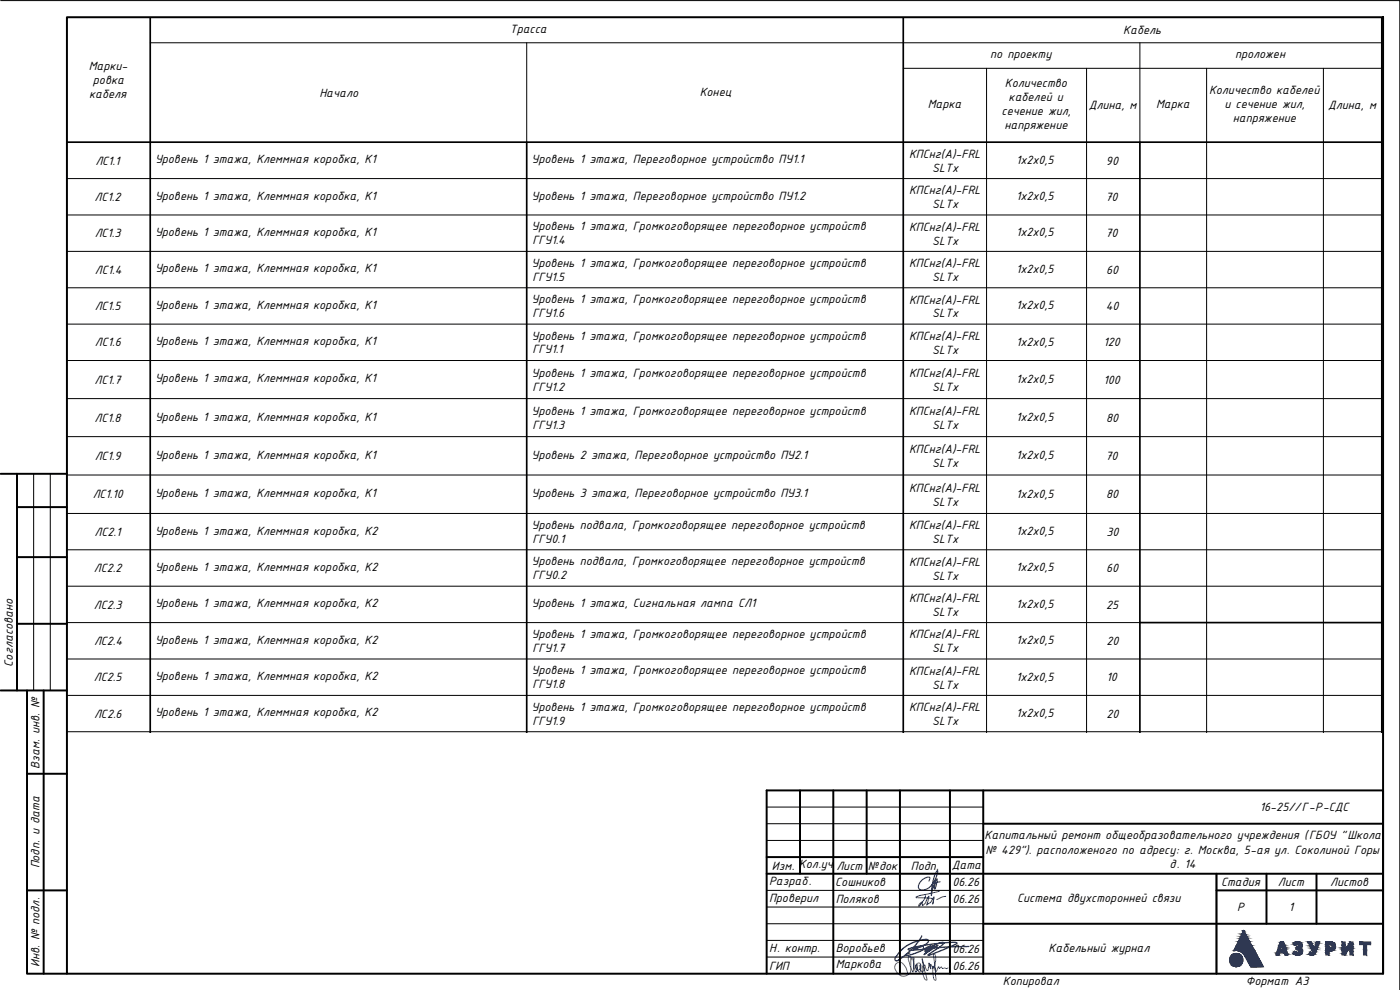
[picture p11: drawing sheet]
<svg xmlns="http://www.w3.org/2000/svg" width="420mm" height="297mm" viewBox="0 0 420 297" stroke-linecap="round" stroke-linejoin="round" font-family="sans-serif">
<!-- layer: 0 -->
<g fill="none" stroke="#000" stroke-width=".3">
<path d="M.2 .2h419.9v296.8M45.1 12.8h369.6M158.1 12.8v29.9M342.1 12.8v29.9M271.1 20.5h143.6M296.1 20.5v199.4M326.1 20.5v199.4M362.1 20.5v199.4M397.2 20.5v199.4M20.1 53.6h394.6M20.1 64.5h394.6M20.1 75.4h394.6"/>
<path d="M20.1 86.3h394.6M20.1 97.2h394.6M20.1 108.2h394.6M20.1 119.6h394.6M20.1 131h394.6M10.1 142.2v65M15.1 142.2v65M20.1 142.5h394.6M20.1 154.1h394.6M20.1 165h394.6M20.1 175.9h394.6M20.1 186.8h322"/>
<path d="M20.1 197.7h394.6M20.1 208.6h394.6M20.1 219.5h394.6M230.1 252.2h65M230.1 247.1h65M230.1 242.2h65M230.1 267.2h65M230.1 272.1h65M230.1 277.2h65M230.1 282.2h65M230.1 287.2h65"/>
</g>
<path d="M45.1 5.2v214.7M271.1 5.2v214.7M414.7 5.2v214.7M20.1 42.7h394.6M158.1 42.7v177.2M342.1 42.7v177.2M342.1 186.8h72.6" fill="none" stroke="#000" stroke-width=".51"/>
<g fill="#2a3756" stroke="#2a3756" stroke-width=".3">
<path d="M370.3 285.2h.3z"/>
<path d="M372.8 285.9h4.1z"/>
<path d="M399.2 283.4h1.5z"/>
<path d="M392.5 282.6h.5z"/>
<path d="M392.9 286.3h1.6z"/>
<path d="M393.4 286.6h.6z"/>
<path d="M389.3 282.6h.3z"/>
<path d="M389.1 284.2h1.5z"/>
<path d="M389.7 285h1.1z"/>
<path d="M388.5 285.5h.2z"/>
<path d="M388.5 286.3h1.9z"/>
<path d="M389.2 286.6h.6z"/>
<path d="M382.9 286.5h1z"/>
<path d="M373.1 279.3l.3 .1zM373.1 279.3l.3 .1z"/>
<path d="M373.1 279.4l.4 .2zM373.1 279.4l.4 .2h-.5z"/>
<path d="M373 279.6l.8 .6-.3-.6zM373 279.6l.8 .6h-1.1z"/>
<path d="M372.7 280.2l1.3 .3-.2-.3zM372.7 280.2l1.3 .3h-1.4z"/>
<path d="M372.6 280.5l1.6 .5-.2-.5zM372.6 280.5l1.6 .5h-1.9z"/>
<path d="M372.3 281l2.2 .4-.3-.4zM372.3 281l2.2 .4h-2.4z"/>
<path d="M372.1 281.4l2.5 .3-.1-.3zM372.1 281.4l2.5 .3h-2.6z"/>
<path d="M372 281.7l3 .7-.4-.7zM372 281.7l3 .7h-3.4z"/>
<path d="M371.6 282.4l3.5 .1zM371.6 282.4l3.5 .1z"/>
<path d="M371.6 282.5l4.1 1.2-.6-1.2zM371.6 282.5l4.1 1.2h-4.7z"/>
<path d="M371 283.7l4.8 .2-.1-.2zM371 283.7l4.8 .2h-4.9z"/>
<path d="M370.9 283.9l5.3 .7-.4-.7zM370.9 283.9l5.3 .7h-5.6z"/>
<path d="M370.6 284.6h5.6zM370.6 284.6h5.6z"/>
<path d="M370.5 284.6l5.9 .4-.2-.4zM370.5 284.6l5.9 .4h-6z"/>
<path d="M370.4 285l6.1 .2-.1-.2zM370.4 285l6.1 .2h-6.2z"/>
<path d="M370.3 285.2h.5zM370.3 285.2h.7z"/>
<path d="M371 285.2h5.5zM371 285.2h5.5z"/>
<path d="M370.3 285.2h.5zM370.3 285.2h.3z"/>
<path d="M371.2 285.2h5.3zM371.2 285.2h5.3z"/>
<path d="M371.3 285.2h5.3zM371.3 285.2h5.3z"/>
<path d="M371.4 285.2h5.2zM371.4 285.2h5.2z"/>
<path d="M371.5 285.2l5.1 .1zM371.5 285.2l5.1 .1z"/>
<path d="M371.7 285.3h4.9zM371.7 285.3h4.9z"/>
<path d="M371.9 285.3l4.7 .1zM371.9 285.3l4.7 .1z"/>
<path d="M372 285.4l4.7 .1zM372 285.4l4.7 .1z"/>
<path d="M372.2 285.5l4.5 .1zM372.2 285.5l4.5 .1z"/>
<path d="M372.4 285.6l4.4 .1zM372.4 285.6l4.4 .1z"/>
<path d="M372.5 285.7l4.3 .1zM372.5 285.7l4.3 .1z"/>
<path d="M372.7 285.8l4.2 .1zM372.7 285.8l4.2 .1zM372.8 285.9h4.1z"/>
<path d="M372.8 285.9l4.2 .1zM372.8 285.9l4.2 .1z"/>
<path d="M372.9 286l4.1 .1zM372.9 286l4.1 .1z"/>
<path d="M373.1 286.1l4 .1zM373.1 286.1l4 .1z"/>
<path d="M373.2 286.2l4 .2zM373.2 286.2l4 .2z"/>
<path d="M373.3 286.4l3.9 .1zM373.3 286.4l3.9 .1z"/>
<path d="M373.4 286.5l3.9 .1zM373.4 286.5l3.9 .1z"/>
<path d="M373.5 286.6l3.9 .2-.1-.2zM373.5 286.6l3.9 .2h-3.9z"/>
<path d="M373.5 286.8l4.1 .5-.2-.5zM373.5 286.8l4.1 .5h-3.8z"/>
<path d="M373.8 287.3l4.1 .5-.3-.5zM373.8 287.3l4.1 .5h-3.8z"/>
<path d="M374.1 287.8h3.8zM374.1 287.8h3.8z"/>
<path d="M374.1 287.8l4.2 .6-.4-.6zM374.1 287.8l4.2 .6h-3.9z"/>
<path d="M374.4 288.4l4 .2-.1-.2zM374.4 288.4l4 .2h-3.9z"/>
<path d="M374.5 288.6l4.1 .4-.2-.4zM374.5 288.6l4.1 .4h-3.8z"/>
<path d="M374.8 289l4.1 .6-.3-.6zM374.8 289l4.1 .6h-3.8z"/>
<path d="M375.1 289.6l4.1 .4-.3-.4zM375.1 289.6l4.1 .4h-3.9z"/>
<path d="M375.3 290h3.3zM375.3 290h3.9z"/>
<path d="M375.3 290h3.3zM375.3 290l1.9 .1z"/>
<path d="M408 282.6l3.4 .4v-.4zM408 282.6l3.4 .4h-3.4z"/>
<path d="M408 283l3.4 .4v-.4zM408 283l3.4 .4h-3.4z"/>
<path d="M409.2 283.4l.9 1.6v-1.6zM409.2 283.4l.9 1.6h-.9z"/>
<path d="M409.2 285l.9 1.5v-1.5zM409.2 285l.9 1.5h-.9z"/>
<path d="M405.1 282.6l1 .6v-.6zM405.1 282.6l1 .6h-1.4z"/>
<path d="M402.8 282.6l.9 1v-1zM402.8 282.6l.9 1h-.9z"/>
<path d="M404.7 283.2l1.4 .8v-.8zM404.7 283.2l1.4 .8h-1.8z"/>
<path d="M405.2 284l.9 .1zM405.2 284l.9 .1z"/>
<path d="M404.3 284l.9 .1zM404.3 284l.9 .1z"/>
<path d="M404.2 284.1h1zM404.2 284.1h.9z"/>
<path d="M405.2 284.1l.9 .1v-.1zM405.2 284.1l.9 .1h-.9z"/>
<path d="M404.2 284.1l.8 .2 .1-.2zM404.2 284.1l.8 .2h-.9z"/>
<path d="M404.1 284.3h.9zM404.1 284.3l.9 .1z"/>
<path d="M402.8 283.6l.9 .8v-.8zM402.8 283.6l.9 .8h-.9z"/>
<path d="M405.2 284.2l.9 .4v-.4zM405.2 284.2l.9 .4h-1z"/>
<path d="M402.8 284.4l.9 .2v-.2zM402.8 284.4l.9 .2h-.9z"/>
<path d="M405.1 284.6l1 .1zM405.1 284.6l1 .1z"/>
<path d="M404.1 284.4l.7 .3 .2-.3zM404.1 284.4l.7 .3h-.9z"/>
<path d="M403.9 284.7h.9zM403.9 284.7l.8 .1z"/>
<path d="M402.8 284.6l.9 .2v-.2zM402.8 284.6l.9 .2h-.9z"/>
<path d="M403.8 284.8l.8 .2 .1-.2zM403.8 284.8l.8 .2h-.9z"/>
<path d="M403.7 285h.9zM403.7 285l.9 .1z"/>
<path d="M402.8 284.8l.9 .3v-.3zM402.8 284.8l.9 .3h-.9z"/>
<path d="M402.8 285.1l1.7 .2 .1-.2zM402.8 285.1l1.7 .2h-1.7z"/>
<path d="M405.1 284.7l1 .8v-.8zM405.1 284.7l1 .8h-1z"/>
<path d="M402.8 285.3l1.1 .9 .6-.9zM402.8 285.3l1.1 .9h-1.1z"/>
<path d="M405.1 285.5l1 1v-1zM405.1 285.5l1 1h-1z"/>
<path d="M402.8 286.2l.9 .3 .2-.3zM402.8 286.2l.9 .3h-.9z"/>
<path d="M397.9 282.6h1.7zM397.9 282.6h1.7z"/>
<path d="M397.9 282.6h1.9zM397.9 282.6h1.9z"/>
<path d="M397.9 282.6l2 .1zM397.9 282.6l2 .1z"/>
<path d="M397.9 282.7h2.1zM397.9 282.7h2.1z"/>
<path d="M397.9 282.7l2.3 .1zM397.9 282.7l2.3 .1z"/>
<path d="M397.9 282.8l2.4 .1zM397.9 282.8l2.4 .1z"/>
<path d="M397.9 282.9l2.5 .1zM397.9 282.9l2.5 .1z"/>
<path d="M397.9 283h2.6zM397.9 283h2.6z"/>
<path d="M397.9 283l2.6 .1zM397.9 283l2.6 .1z"/>
<path d="M397.9 283.1l2.7 .1zM397.9 283.1l2.7 .1z"/>
<path d="M397.9 283.2l2.7 .1zM397.9 283.2l2.7 .1z"/>
<path d="M397.9 283.3l2.8 .1zM397.9 283.3l2.8 .1z"/>
<path d="M398.8 283.4h1.9zM398.8 283.4h1.9zM399.2 283.4h1.5z"/>
<path d="M399.5 283.4h1.2zM399.5 283.4h1.2z"/>
<path d="M399.5 283.4l1.2 .1zM399.5 283.4l1.2 .1z"/>
<path d="M399.6 283.5h1.1zM399.6 283.5h1.1z"/>
<path d="M399.6 283.5l1.1 .1zM399.6 283.5l1.1 .1z"/>
<path d="M399.7 283.6h1zM399.7 283.6h1z"/>
<path d="M399.7 283.6l1 .1zM399.7 283.6l1 .1z"/>
<path d="M399.8 283.7h1zM399.8 283.7h1z"/>
<path d="M399.8 283.7l1 .1zM399.8 283.7l1 .1z"/>
<path d="M397.9 283.4l.9 .6v-.6zM397.9 283.4l.9 .6h-.9z"/>
<path d="M399.8 283.8l1 .2v-.2zM399.8 283.8l1 .2h-1zM399.8 284h1zM399.8 284h1z"/>
<path d="M399.8 284l1 .1zM399.8 284l1 .1z"/>
<path d="M399.8 284.1l1 .1zM399.8 284.1l1 .1z"/>
<path d="M399.8 284.2h1zM399.8 284.2h1z"/>
<path d="M399.8 284.2h1zM399.8 284.2h.9z"/>
<path d="M399.8 284.2l.9 .1zM399.8 284.2l.9 .1z"/>
<path d="M399.7 284.3h1zM399.7 284.3h1z"/>
<path d="M399.7 284.3l1 .1zM399.6 284.4h1.1z"/>
<path d="M399.6 284.4h1.1zM399.6 284.4h1.1z"/>
<path d="M399.6 284.4h1.1zM399.6 284.4h1.1z"/>
<path d="M399.6 284.4h1.1zM399.5 284.5h1.2z"/>
<path d="M399.5 284.5h1.2zM399.4 284.5h1.3z"/>
<path d="M399.4 284.5h1.3zM399.1 284.5h1.6z"/>
<path d="M397.9 284l.9 .5v-.5zM397.9 284l.9 .5h-.9z"/>
<path d="M397.9 284.5h2.8zM397.9 284.5h2.8z"/>
<path d="M397.9 284.5h2.8zM397.9 284.5l2.7 .1z"/>
<path d="M397.9 284.6h2.7zM397.9 284.6h2.7z"/>
<path d="M397.9 284.6l2.6 .2 .1-.2zM397.9 284.6l2.6 .2h-2.6z"/>
<path d="M397.9 284.8h2.6zM397.9 284.8l2.5 .2z"/>
<path d="M397.9 285h2.5zM397.9 285l2.4 .1z"/>
<path d="M397.9 285.1h2.4zM397.9 285.1l2.2 .1z"/>
<path d="M397.9 285.2h2.2zM397.9 285.2h2z"/>
<path d="M397.9 285.2h2zM397.9 285.2l1.8 .1z"/>
<path d="M397.9 285.3h1.8zM397.9 285.3h1.6z"/>
<path d="M397.9 285.3h1.6zM397.9 285.3h1.3z"/>
<path d="M397.9 285.3l.9 .6v-.6zM397.9 285.3l.9 .6h-.9z"/>
<path d="M397.9 285.9l.9 .6v-.6zM397.9 285.9l.9 .6h-.9z"/>
<path d="M392.5 282.6h1.1zM392.5 282.6h1.1z"/>
<path d="M395.1 282.6h.8zM395.1 282.6h.8z"/>
<path d="M395.1 282.6h1zM395.1 282.6h1z"/>
<path d="M395.1 282.6h1zM395.1 282.6l.9 .1z"/>
<path d="M395 282.7l.9 .2 .1-.2zM395 282.7l.9 .2h-.9z"/>
<path d="M392.5 282.6l1.2 .4-.1-.4zM392.5 282.6l1.2 .4h-1z"/>
<path d="M392.7 283h1zM392.7 283h1z"/>
<path d="M395 282.9l.7 .6 .2-.6zM395 282.9l.7 .6h-.9z"/>
<path d="M394.8 283.5h.9zM394.8 283.5h.9z"/>
<path d="M392.7 283l1.4 .7-.4-.7zM392.7 283l1.4 .7h-1z"/>
<path d="M393.1 283.7l1.1 .3-.1-.3zM393.1 283.7l1.1 .3h-1z"/>
<path d="M394.8 283.5l.7 .6 .2-.6zM394.8 283.5l.7 .6h-.9z"/>
<path d="M393.2 284l1.1 .2-.1-.2zM393.2 284l1.1 .2h-1z"/>
<path d="M394.6 284.1l.8 .2 .1-.2zM394.6 284.1l.8 .2h-.9z"/>
<path d="M394.5 284.3h.9zM394.5 284.3l.8 .2h-.8z"/>
<path d="M393.3 284.2l1.1 .3-.1-.3zM393.3 284.2l1.1 .3h-.9z"/>
<path d="M394.5 284.5h.8zM394.5 284.5h.8z"/>
<path d="M394.4 284.5l.9 .1zM394.4 284.5l.9 .1z"/>
<path d="M393.5 284.5l.9 .1zM393.5 284.5l.9 .1z"/>
<path d="M393.5 284.6l1.7 .3 .1-.3zM393.5 284.6l1.7 .3h-1.5z"/>
<path d="M393.7 284.9l1.4 .2 .1-.2zM393.7 284.9l1.4 .2h-1.3z"/>
<path d="M393.8 285.1l1.1 .4 .2-.4zM393.8 285.1l1.1 .4h-.9z"/>
<path d="M394 285.5h.9zM394 285.5l.9 .1z"/>
<path d="M394 285.6h.9zM394 285.6h.9z"/>
<path d="M394 285.6l.9 .1zM394 285.6l.9 .1z"/>
<path d="M394 285.7h.9zM394 285.7h.8z"/>
<path d="M393.2 285.7h.2zM393.2 285.7h.2z"/>
<path d="M393.9 285.7h.9zM393.9 285.7l.9 .1z"/>
<path d="M393.2 285.7l.3 .1zM393.2 285.7l.3 .1z"/>
<path d="M393.2 285.8h.4zM393.2 285.8h.4z"/>
<path d="M393.9 285.8h.9zM393.8 285.8h1z"/>
<path d="M393.2 285.8h.4zM393.2 285.8h.4z"/>
<path d="M393.8 285.8h1zM393.7 285.8h1.1z"/>
<path d="M393.1 285.8h.6zM393.1 285.8h.6z"/>
<path d="M393.1 285.8h1.7zM393.1 285.8h1.7z"/>
<path d="M393.1 285.8h1.7zM393.1 285.8l1.6 .1z"/>
<path d="M393.1 285.9l1.5 .2 .1-.2zM393.1 285.9l1.5 .2h-1.6z"/>
<path d="M393 286.1h1.6zM393 286.1h1.6z"/>
<path d="M393 286.1h1.6zM393 286.1l1.5 .1z"/>
<path d="M392.9 286.2h1.6zM392.9 286.2l1.6 .1zM392.9 286.3h1.6z"/>
<path d="M392.9 286.3h1.6zM392.9 286.3h1.5z"/>
<path d="M392.9 286.3h1.5zM392.9 286.3l1.5 .1z"/>
<path d="M393 286.4h1.4zM393 286.4h1.4z"/>
<path d="M393 286.4h1.4zM393 286.4h1.3z"/>
<path d="M393.1 286.4h1.2zM393.1 286.4l1.2 .1z"/>
<path d="M393.1 286.5h1.2zM393.1 286.5h1.1z"/>
<path d="M393.2 286.5h1zM393.2 286.5h.9z"/>
<path d="M393.3 286.5h.8zM393.3 286.5h.8z"/>
<path d="M393.3 286.5h.8zM393.3 286.5l.7 .1z"/>
<path d="M393.4 286.6h.6zM393.4 286.6h.6z"/>
<path d="M393.6 286.6h.2zM393.4 286.6h.4z"/>
<path d="M389.3 282.6h.4zM389.3 282.6h.4z"/>
<path d="M389.3 282.6h.5zM389.2 282.6h.6z"/>
<path d="M389.2 282.6h.7zM389 282.6h.9z"/>
<path d="M389 282.6h1zM389 282.6h1z"/>
<path d="M389 282.6h1.1zM388.9 282.6h1.2z"/>
<path d="M388.9 282.6l1.2 .1zM388.8 282.7h1.3z"/>
<path d="M388.8 282.7h1.4zM388.7 282.7h1.5z"/>
<path d="M388.7 282.7l1.6 .1zM388.6 282.8h1.7zM388.6 282.8h1.7zM388.6 282.8h1.7z"/>
<path d="M388.6 282.8h1.8zM388.4 282.8h2z"/>
<path d="M388.4 282.8l2.1 .1zM388.4 282.8l2.1 .1z"/>
<path d="M388.4 282.9h2.1zM388.3 282.9h2.2z"/>
<path d="M388.3 282.9l2.3 .1zM388.2 283h2.4z"/>
<path d="M388.2 283h2.4zM388.2 283h2.4z"/>
<path d="M388.2 283l2.5 .2-.1-.2zM388.2 283l2.5 .2h-2.4zM388.3 283.2h2.4zM388.3 283.2h2.4z"/>
<path d="M388.3 283.2l2.5 .1-.1-.1zM388.3 283.2l2.5 .1h-2.4z"/>
<path d="M388.4 283.3l2.4 .1zM388.4 283.3l2.4 .1z"/>
<path d="M388.4 283.4h.9zM388.4 283.4h1z"/>
<path d="M389.4 283.4h1.4zM389.4 283.4h1.4z"/>
<path d="M388.4 283.4h.9zM388.4 283.4h.7z"/>
<path d="M389.5 283.4h1.3zM389.5 283.4h1.3z"/>
<path d="M389.6 283.4h1.2zM389.6 283.4h1.2zM389.6 283.4h1.2zM389.6 283.4h1.2z"/>
<path d="M388.4 283.4h.7zM388.4 283.4h.6z"/>
<path d="M389.6 283.4l1.2 .1zM389.6 283.4l1.2 .1z"/>
<path d="M388.4 283.4h.6zM388.4 283.4l.5 .1z"/>
<path d="M388.5 283.5h.4zM388.5 283.5h.4z"/>
<path d="M389.7 283.5h1.1zM389.7 283.5h1.1z"/>
<path d="M389.7 283.5h1.1zM389.7 283.5h1.1z"/>
<path d="M388.5 283.5h.4zM388.5 283.5l.2 .1z"/>
<path d="M389.7 283.5l1.1 .1zM389.7 283.5l1.1 .1z"/>
<path d="M388.5 283.6h.2zM388.5 283.6h.1z"/>
<path d="M389.8 283.6l1 .1zM389.8 283.6l1 .1zM389.8 283.7h1zM389.8 283.7h1z"/>
<path d="M389.8 283.7l1 .1zM389.8 283.7l1 .1z"/>
<path d="M389.8 283.8h1zM389.8 283.8h1z"/>
<path d="M389.8 283.8l1 .1zM389.8 283.8l1 .1z"/>
<path d="M389.8 283.9h1zM389.8 283.9h1z"/>
<path d="M389.8 283.9h1zM389.8 283.9l.9 .1zM389.8 284h.9zM389.8 284h.9z"/>
<path d="M389.8 284h.9zM389.8 284h.9z"/>
<path d="M389.7 284l1 .1zM389.7 284l1 .1z"/>
<path d="M389.7 284.1h1zM389.7 284.1h1z"/>
<path d="M389.7 284.1h1zM389.7 284.1h1z"/>
<path d="M389.7 284.1h1zM389.6 284.1h1.1z"/>
<path d="M389.6 284.1h1.1zM389.4 284.2h1.3z"/>
<path d="M389.4 284.2h1.3zM389.3 284.2h1.3z"/>
<path d="M389.3 284.2h1.3zM389.1 284.2h1.5zM389 284.2h1.6z"/>
<path d="M389 284.2h1.6zM389 284.2l1.5 .1z"/>
<path d="M389 284.3h1.5zM389 284.3l1.4 .1z"/>
<path d="M389 284.4h1.4zM389 284.4l1.4 .1z"/>
<path d="M389 284.5h1.4zM389 284.5h1.3z"/>
<path d="M389 284.5l1.4 .1zM389 284.5l1.4 .1z"/>
<path d="M389 284.6h1.4zM389 284.6h1.4z"/>
<path d="M389 284.6l1.5 .1zM389 284.6l1.5 .1z"/>
<path d="M389 284.7h1.6zM389 284.7h1.6z"/>
<path d="M389 284.7l1.7 .1zM389 284.7l1.7 .1z"/>
<path d="M389 284.8l1.8 .1zM389 284.8l1.8 .1z"/>
<path d="M389 284.9h1.8zM389 284.9h1.8z"/>
<path d="M389 284.9h1.8zM389 284.9h1.8z"/>
<path d="M389.3 284.9l1.5 .1zM389.3 284.9l1.5 .1z"/>
<path d="M389.6 285h1.2zM389.6 285h1.2z"/>
<path d="M389.6 285h1.2zM389.6 285h1.2z"/>
<path d="M389.7 285h1.1zM389.7 285h1.1zM389.7 285h1.1z"/>
<path d="M389.8 285h1zM389.8 285h1z"/>
<path d="M389.8 285l1 .1zM389.8 285l1 .1z"/>
<path d="M389.8 285.1h1zM389.8 285.1h1z"/>
<path d="M389.8 285.1h1.1zM389.8 285.1h1.1z"/>
<path d="M389.9 285.1l1 .1zM389.9 285.1l1 .1z"/>
<path d="M389.9 285.2h1zM389.9 285.2h1z"/>
<path d="M389.9 285.2h1zM389.9 285.2h1z"/>
<path d="M389.9 285.2l1 .1zM389.9 285.2l1 .1z"/>
<path d="M389.9 285.3l1 .1zM389.9 285.3l1 .1z"/>
<path d="M389.9 285.4l1 .1zM389.9 285.4l1 .1z"/>
<path d="M389.9 285.5h1zM389.9 285.5h1z"/>
<path d="M389.9 285.5h1zM389.9 285.5h1z"/>
<path d="M388.5 285.5l.3 .1zM388.5 285.5l.3 .1z"/>
<path d="M389.9 285.5l1 .1zM389.9 285.5l1 .1z"/>
<path d="M389.9 285.6h1zM389.9 285.6h1z"/>
<path d="M388.4 285.6l.5 .1zM388.4 285.6l.5 .1z"/>
<path d="M389.8 285.6l1.1 .1zM389.8 285.7h1.1z"/>
<path d="M389.8 285.7h1.1zM389.8 285.7h1.1z"/>
<path d="M389.8 285.7h1.1zM389.7 285.7h1.2z"/>
<path d="M388.4 285.7h.7zM388.4 285.7h.7z"/>
<path d="M388.3 285.7h.8zM388.3 285.7h.8z"/>
<path d="M389.7 285.7h1.2zM389.7 285.7h1.1z"/>
<path d="M389.7 285.7l1.1 .1zM389.6 285.8h1.2z"/>
<path d="M388.3 285.7l.9 .1zM388.3 285.7l.9 .1z"/>
<path d="M388.3 285.8h1zM388.3 285.8h1z"/>
<path d="M389.6 285.8h1.2zM389.4 285.8h1.4z"/>
<path d="M388.3 285.8h1.1zM388.3 285.8h1.1z"/>
<path d="M388.3 285.8h2.5zM388.3 285.8h2.5z"/>
<path d="M388.3 285.8h2.5zM388.3 285.8l2.5 .1h-2.6z"/>
<path d="M388.2 285.9h2.6zM388.2 285.9h2.6z"/>
<path d="M388.2 285.9h2.6zM388.2 285.9l2.6 .1z"/>
<path d="M388.1 286h2.7zM388.1 286h2.6z"/>
<path d="M388.1 286h2.6zM388.1 286h2.6z"/>
<path d="M388.1 286h2.6zM388.1 286l2.6 .1z"/>
<path d="M388.1 286.1h2.6zM388.1 286.1h2.6z"/>
<path d="M388.2 286.1h2.5zM388.2 286.1h2.4z"/>
<path d="M388.2 286.1h2.4zM388.2 286.1l2.4 .1z"/>
<path d="M388.3 286.2h2.3zM388.3 286.2h2.2z"/>
<path d="M388.3 286.2h2.2zM388.3 286.2l2.1 .1zM388.5 286.3h1.9z"/>
<path d="M388.5 286.3h1.9zM388.5 286.3l1.8 .1z"/>
<path d="M388.6 286.4h1.7zM388.6 286.4h1.7z"/>
<path d="M388.7 286.4h1.6zM388.7 286.4l1.5 .1z"/>
<path d="M388.7 286.5h1.5zM388.7 286.5h1.4z"/>
<path d="M388.9 286.5h1.2zM388.9 286.5h1.2z"/>
<path d="M388.9 286.5h1.2zM388.9 286.5h1.1z"/>
<path d="M389 286.5h1zM389 286.5l.8 .1z"/>
<path d="M389.1 286.6h.7zM389.1 286.6h.7z"/>
<path d="M389.2 286.6h.4zM389.3 286.6h.3z"/>
<path d="M384.2 282.6h1zM384.2 282.6h1z"/>
<path d="M384.2 282.6l1.1 .2zM384.2 282.6l1.1 .2h-1.1z"/>
<path d="M384.2 282.8l1.3 .5-.2-.5zM384.2 282.8l1.3 .5h-1.5z"/>
<path d="M384 283.3l1.5 .2v-.2zM384 283.3l1.5 .2h-1.6z"/>
<path d="M384.7 283.5h.8zM384.7 283.5h.8z"/>
<path d="M383.9 283.5h.8zM383.9 283.5l.8 .1z"/>
<path d="M384.7 283.5l.9 .2-.1-.2zM384.7 283.5l.9 .2h-.8z"/>
<path d="M383.9 283.6h.8zM383.9 283.6l.8 .1h-.9z"/>
<path d="M383.8 283.7h.9zM383.8 283.7l.8 .1z"/>
<path d="M384.8 283.7l.9 .4-.1-.4zM384.8 283.7l.9 .4h-.8z"/>
<path d="M383.8 283.8l.7 .4 .1-.4zM383.8 283.8l.7 .4h-.8z"/>
<path d="M384.9 284.1l.9 .2-.1-.2zM384.9 284.1l.9 .2h-.9z"/>
<path d="M384.9 284.3l.9 .2v-.2zM384.9 284.3l.9 .2h-.8z"/>
<path d="M385 284.5l1 .3-.2-.3zM385 284.5l1 .3h-.9z"/>
<path d="M383.7 284.2l.6 .6 .2-.6zM383.7 284.2l.6 .6h-.8z"/>
<path d="M383.5 284.8l.8 .1zM383.5 284.8l.8 .1z"/>
<path d="M385.1 284.8l.9 .2zM385.1 284.8l.9 .2z"/>
<path d="M383.5 284.9h.8zM383.5 284.9l.8 .1z"/>
<path d="M383.4 285l2.8 .4-.2-.4zM383.4 285l2.8 .4h-2.9z"/>
<path d="M383.3 285.4l3 .3-.1-.3zM383.3 285.4l3 .3h-3.1z"/>
<path d="M383.2 285.7h.9zM383.2 285.7l.8 .1z"/>
<path d="M385.3 285.7l1.1 .4-.1-.4zM385.3 285.7l1.1 .4h-1z"/>
<path d="M383.1 285.8l.9 .3v-.3zM383.1 285.8l.9 .3h-1z"/>
<path d="M385.4 286.1l1.1 .2-.1-.2zM385.4 286.1l1.1 .2h-1z"/>
<path d="M383 286.1l.9 .4 .1-.4zM383 286.1l.9 .4h-1zM382.9 286.5h1z"/>
<path d="M385.5 286.3l1 .2v-.2zM385.5 286.3l1 .2h-.9z"/>
<path d="M385.6 286.5h.9zM386.1 286.5h.4zM385.6 286.5h.9z"/>
<path d="M383 286.5h.9zM383 286.5h.9z"/>
</g>
<g fill="#1447b7" stroke="#1447b7" stroke-width=".3">
<path d="M370.9 286.1h.3z"/>
<path d="M369.4 289.2h3.3z"/>
<path d="M370.7 290h.6z"/>
<path d="M370.9 286.1h.4zM370.7 286.1h.6z"/>
<path d="M370.7 286.1h.8zM370.6 286.1h.9z"/>
<path d="M370.6 286.1h.9zM370.5 286.1h1z"/>
<path d="M370.5 286.1l1.1 .1zM370.4 286.2h1.2z"/>
<path d="M370.4 286.2h1.3zM370.3 286.2h1.4z"/>
<path d="M370.3 286.2h1.5zM370.2 286.2h1.6z"/>
<path d="M370.2 286.2l1.8 .1zM370.1 286.3h1.9z"/>
<path d="M370.1 286.3h1.9zM370 286.3h2z"/>
<path d="M370 286.3l2.2 .1zM369.9 286.4h2.3z"/>
<path d="M369.9 286.4h2.3zM369.9 286.4h2.3z"/>
<path d="M369.8 286.4l2.5 .1zM369.7 286.5h2.6z"/>
<path d="M369.7 286.5h2.6zM369.7 286.5h2.6z"/>
<path d="M369.7 286.5l2.7 .1zM369.6 286.6h2.8z"/>
<path d="M369.6 286.6l2.8 .1zM369.6 286.6l2.8 .1z"/>
<path d="M369.6 286.7l2.9 .1zM369.6 286.7l2.9 .1z"/>
<path d="M369.5 286.8h3.1zM369.5 286.8h3.1z"/>
<path d="M369.5 286.8l3.1 .1zM369.5 286.8l3.1 .1z"/>
<path d="M369.4 286.9l3.3 .1zM369.4 286.9l3.3 .1z"/>
<path d="M369.3 287l3.4 .1zM369.3 287l3.4 .1z"/>
<path d="M369.3 287.1h3.5zM369.3 287.1h3.5z"/>
<path d="M369.3 287.1l3.5 .1zM369.3 287.1l3.5 .1z"/>
<path d="M369.2 287.2l3.7 .1zM369.2 287.2l3.7 .1z"/>
<path d="M369.2 287.3l3.7 .1zM369.2 287.3l3.7 .1z"/>
<path d="M369.1 287.4l3.8 .1zM369.1 287.4l3.8 .1z"/>
<path d="M369.1 287.5l3.8 .1zM369.1 287.5l3.8 .1z"/>
<path d="M369.1 287.6l3.9 .1zM369.1 287.6l3.9 .1z"/>
<path d="M369.1 287.7h3.9zM369.1 287.7h3.9z"/>
<path d="M369 287.7l4 .2zM369 287.7l4 .2z"/>
<path d="M369 287.9h4zM369 287.9h4z"/>
<path d="M369 287.9l4 .2zM369 287.9l4 .2z"/>
<path d="M369 288.1h4zM369 288.1h4z"/>
<path d="M369 288.1h4zM369 288.1l4 .2z"/>
<path d="M369 288.3h4zM369 288.3h4z"/>
<path d="M369 288.3h4zM369 288.3l4 .1z"/>
<path d="M369.1 288.4l3.9 .1zM369.1 288.4l3.9 .1z"/>
<path d="M369.1 288.5l3.8 .2 .1-.2zM369.1 288.5l3.8 .2h-3.8z"/>
<path d="M369.1 288.7h3.8zM369.1 288.7h3.8z"/>
<path d="M369.1 288.7h3.8zM369.1 288.7l3.8 .1z"/>
<path d="M369.2 288.8h3.7zM369.2 288.8h3.6z"/>
<path d="M369.2 288.8h3.6zM369.2 288.8l3.6 .1z"/>
<path d="M369.2 288.9h3.6zM369.2 288.9l3.5 .1z"/>
<path d="M369.3 289h3.4zM369.3 289h3.4z"/>
<path d="M369.3 289h3.4zM369.3 289l3.4 .2zM369.4 289.2h3.3z"/>
<path d="M369.4 289.2h3.3zM369.4 289.2l3.2 .1z"/>
<path d="M369.4 289.3h3.2zM369.4 289.3h3.1z"/>
<path d="M369.5 289.3h3zM369.5 289.3l3 .1z"/>
<path d="M369.5 289.4h3zM369.5 289.4l2.9 .1z"/>
<path d="M369.7 289.5h2.7zM369.7 289.5h2.7z"/>
<path d="M369.7 289.5h2.7zM369.7 289.5l2.6 .1z"/>
<path d="M369.8 289.6h2.5zM369.8 289.6l2.4 .1z"/>
<path d="M369.8 289.7h2.4zM369.8 289.7h2.4z"/>
<path d="M369.9 289.7h2.3zM369.9 289.7l2.1 .1z"/>
<path d="M370 289.8h2zM370 289.8h2z"/>
<path d="M370.1 289.8h1.9zM370.1 289.8h1.8z"/>
<path d="M370.1 289.8h1.8zM370.1 289.8l1.7 .1z"/>
<path d="M370.2 289.9h1.6zM370.2 289.9h1.6z"/>
<path d="M370.3 289.9h1.5zM370.3 289.9h1.3z"/>
<path d="M370.4 289.9h1.2zM370.4 289.9l1.1 .1z"/>
<path d="M370.5 290h1zM370.5 290h1z"/>
<path d="M370.5 290h1zM370.5 290h.8z"/>
<path d="M370.6 290h.7zM370.6 290h.7z"/>
<path d="M370.7 290h.5zM370.8 290h.4z"/>
</g>
<!-- layer: 0 -->
<path d="M276.6 280.7l-1.7 2.7-2.5 2.4a7.3 7.3 0 0 1-3.5 2.4l-.3-.2v-.4a11 11 0 0 1 9.8-5.7 .93 .93 0 0 1-.7 1.4l-3.4 1.6-.2-.1 .1-.2a3.6 3.6 0 0 1 2.9-.6 1.21 1.21 0 0 1-1.1 1.4 8.2 8.2 0 0 1-4 1.2l-.1-.3 1.1-.4M276.7 280.8l-1 1.7-2 2.4-4 3.1a.63 .63 0 0 1-1 .2 .63 .63 0 0 1 .2-1 11.2 11.2 0 0 1 9.6-5.2 .9 .9 0 0 1-.7 1.4l-3.4 1.6h-.2v-.3a3.2 3.2 0 0 1 3-.5l-.1 .5a8.9 8.9 0 0 1-4.4 1.9l-.6 .1-.1-.2 1.1-.5M290.7 283.9l-7.4 .2-9.4 .9-1.4-.2 1.8-.7 4.2-.7 5.1-.6 3.2-.1a.27 .27 0 0 1 .4 .3 .27 .27 0 0 1-.4 .2l-5.2 2.3-3.2 1 4.5-3.1a.41 .41 0 0 0 .3-.6 .41 .41 0 0 0-.7-.1l-2.4 1-2.8 2.7 4.1-2.8-3 1.4a.41 .41 0 0 1-.5 .2 .41 .41 0 0 1-.3-.4l1.6-.9 .8-.1v.3l-.7 .8a1.44 1.44 0 0 1-1.7 .6l.5-.8 1.2-.9-2.5 1.3M290.8 284l-6.8 .2-9.9 .9a1.46 1.46 0 0 1-1.5-.2l2.1-.7 4.6-.8 7.6-.6a.28 .28 0 0 1 .4 .3 .28 .28 0 0 1-.4 .2l-5.2 2.3-3.2 1 4.4-3.1a.41 .41 0 0 0 .4-.6 .41 .41 0 0 0-.7-.1l-2.4 1.1-2.9 2.6 4.2-2.8-3.1 1.4a.37 .37 0 0 1-.4 .2 .37 .37 0 0 1-.3-.5l1.1-.6a.83 .83 0 0 1 1.4-.1l-.6 .7a1.72 1.72 0 0 1-2 .8l.5-.8 1.2-.9-2.4 1.3" fill="none" stroke="#1616e3" stroke-width=".3"/>
<path d="M273.3 287.4v3.3a2.32 2.32 0 0 1-2.1 2.2 2.32 2.32 0 0 1-2.4-1.9 1.51 1.51 0 0 1 .5-2.1 1.51 1.51 0 0 1 2.1 .8l.5 .7 .6 1.8M273.6 288a.64 .64 0 0 0-.1-.8 .64 .64 0 0 0-.8 0l-.1 .8 .5 1.8 .9 1.9 .3-4a.23 .23 0 0 0 0-.3 .23 .23 0 0 0-.4 .1l.4 2.7 .6 1.5 .5-1.7a.41 .41 0 0 0-.1-.5 .41 .41 0 0 0-.6 0 .41 .41 0 0 0 0 .6l.2 .7 1 .9 .3-.2 .1-1a.95 .95 0 0 0 .1-1.1 .95 .95 0 0 0-1-.4l-.4 .6 .2 .9a.58 .58 0 0 0 .7 .5 .58 .58 0 0 0 .4-.9l-.2-.6a1.62 1.62 0 0 0 .8 2.1 2.65 2.65 0 0 0 .2-2.8l-.4-1.2 1.5 6.4a.6 .6 0 0 1-.8-.6l-.6-2.4a.89 .89 0 0 1 .8-1.4l.1 .3a.93 .93 0 0 0 .7 1.3l.3-2.3 .7 1.8-.2-.4a.5 .5 0 0 1-.2-.5 .5 .5 0 0 1 .4-.4l.7 1.1a4.2 4.2 0 0 0 .2-4.4l-.2 .5 .8 7.1a.33 .33 0 0 1-.2 .5 .33 .33 0 0 1-.4-.4l-.3-1.7-.1-1.9a.4 .4 0 0 1 .6-.1 .4 .4 0 0 1 .1 .5l.3 .9 .8-1.5 .2 .6 .5-.5 .5 .5 .7-.2 .4 .2 .5-.2" fill="none" stroke="#003fff" stroke-width=".3"/>
<!-- layer: 0 -->
<path d="M282 267.3l-6.1 1.4-1 .5 .1 .2h.9a8.3 8.3 0 0 1 4.1 .4l.1 .5-.2 1 .4-2.2-.9 1.6-1.3 .9 .7-2.7-1.1 2-.7 .8-.4-1-.8 .7a.25 .25 0 0 0-.2 .3 .25 .25 0 0 0 .3 .2 .25 .25 0 0 0 .2-.2l1.4-1.9 .2-1.1M283.8 269l-.9 .1-1.8 .8" fill="none" stroke="#00f" stroke-width=".3"/>
<path d="M278.8 264.4l.2-.5a.5 .5 0 0 0-.1-.7 .5 .5 0 0 0-.7 0 2.97 2.97 0 0 0-2.4 3.4 3 3 0 0 0 4.2-1.5l1-2.1 .4-1.7a.9 .9 0 0 0-.7 1l-.7 2.3-.5 4.1 .7-3 1-2-.3 2.1-.4 .9a1.57 1.57 0 0 1 1.7-2.1" fill="none" stroke="#00f" stroke-width=".36"/>
<g fill="none" stroke="#000" stroke-width=".59">
<path d="M20.1 5.2h395v286.9h-395zM.2 142.2h19.9M5.1 142.2v65M5.1 152.2h15M5.1 167.2h15M5.1 187.2h15M.2 207.2h19.9M8.1 207.2v84.9h12M13.1 207.2v84.9M8.1 232.2h12M240.1 237.2v25M250.1 237.2v54.9"/>
<path d="M260.1 237.2v25M270.1 237.2v54.9M285.1 237.2v54.9M295.1 237.2v54.9M230.1 257.2h65M295.1 247.1h120M8.1 267.2h12M230.1 262.2h185M295.1 277.2h120M365.1 267.2h50M365.1 262.2v29.9M380.1 262.2v15"/>
<path d="M395.1 262.2v15M230.1 292.1v-54.9h185v54.9"/>
</g>
<path d="M365.1 262.2v29.9" fill="none" stroke="#000" stroke-width=".4"/>
<g font-size="3.9">
<text x="153" y="9.9">Трасса</text>
<text x="337.1" y="10.3">Кабель</text>
<text x="297.2" y="17.5">по проекту</text>
<text x="370.6" y="17.5">проложен</text>
<text x="26.6" y="21">Марки-</text>
<text x="26.8" y="29.3">кабеля</text>
<text x="27.9" y="25.2">ровка</text>
<text x="95.9" y="29">Начало</text>
<text x="210" y="28.8">Конец</text>
<text x="301.6" y="26.2">Количество</text>
<text x="362.8" y="28.3">Количество кабелей</text>
<text x="278.4" y="32.5">Марка</text>
<text x="300.6" y="34.5">сечение жил,</text>
<text x="302.7" y="30.4">кабелей и</text>
<text x="326.7" y="32.6">Длина, м</text>
<text x="346.9" y="32.5">Марка</text>
<text x="367.5" y="32.5">и сечение жил,</text>
<text x="398.6" y="32.6">Длина, м</text>
<text x="301.5" y="38.7">напряжение</text>
<text x="370" y="36.6">напряжение</text>
<text x="272.8" y="47.4">КПСнг(А)-FRL</text>
<text x="28.6" y="49.4">ЛС1.1</text>
<text x="46.5" y="49">Уровень 1 этажа, Клеммная коробка, К1</text>
<text x="159.5" y="49">Уровень 1 этажа, Переговорное устройство ПУ1.1</text>
<text x="279.8" y="51.6">SLTx</text>
<text x="304.9" y="49.1">1х2x0,5</text>
<text x="331.9" y="49.4">90</text>
<text x="46.5" y="59.9">Уровень 1 этажа, Клеммная коробка, К1</text>
<text x="159.5" y="59.9">Уровень 1 этажа, Переговорное устройство ПУ1.2</text>
<text x="272.8" y="58.3">КПСнг(А)-FRL</text>
<text x="28.4" y="60.3">ЛС1.2</text>
<text x="279.8" y="62.5">SLTx</text>
<text x="304.9" y="60">1х2x0,5</text>
<text x="331.8" y="60.3">70</text>
<text x="28.4" y="71.2">ЛС1.3</text>
<text x="46.5" y="70.8">Уровень 1 этажа, Клеммная коробка, К1</text>
<text x="159.5" y="69.1">Уровень 1 этажа, Громкоговорящее переговорное устройств</text>
<text x="272.8" y="69.2">КПСнг(А)-FRL</text>
<text x="304.9" y="71">1х2x0,5</text>
<text x="331.8" y="71.2">70</text>
<text x="159.8" y="73.3">ГГУ1.4</text>
<text x="279.8" y="73.4">SLTx</text>
<text x="28.5" y="82.1">ЛС1.4</text>
<text x="46.5" y="81.8">Уровень 1 этажа, Клеммная коробка, К1</text>
<text x="159.5" y="80">Уровень 1 этажа, Громкоговорящее переговорное устройств</text>
<text x="272.8" y="80.2">КПСнг(А)-FRL</text>
<text x="304.9" y="81.9">1х2x0,5</text>
<text x="332" y="82.1">60</text>
<text x="159.8" y="84.2">ГГУ1.5</text>
<text x="279.8" y="84.3">SLTx</text>
<text x="28.4" y="93.1">ЛС1.5</text>
<text x="46.5" y="92.7">Уровень 1 этажа, Клеммная коробка, К1</text>
<text x="159.5" y="91">Уровень 1 этажа, Громкоговорящее переговорное устройств</text>
<text x="159.8" y="95.1">ГГУ1.6</text>
<text x="272.8" y="91.1">КПСнг(А)-FRL</text>
<text x="279.8" y="95.3">SLTx</text>
<text x="304.9" y="92.8">1х2x0,5</text>
<text x="331.9" y="93.1">40</text>
<text x="159.5" y="101.9">Уровень 1 этажа, Громкоговорящее переговорное устройств</text>
<text x="28.5" y="104">ЛС1.6</text>
<text x="46.5" y="103.6">Уровень 1 этажа, Клеммная коробка, К1</text>
<text x="159.8" y="106.1">ГГУ1.1</text>
<text x="272.8" y="102">КПСнг(А)-FRL</text>
<text x="279.8" y="106.2">SLTx</text>
<text x="304.9" y="103.7">1х2x0,5</text>
<text x="331.2" y="104">120</text>
<text x="159.5" y="113.1">Уровень 1 этажа, Громкоговорящее переговорное устройств</text>
<text x="272.8" y="113.2">КПСнг(А)-FRL</text>
<text x="28.4" y="115.1">ЛС1.7</text>
<text x="46.5" y="114.8">Уровень 1 этажа, Клеммная коробка, К1</text>
<text x="159.8" y="117.2">ГГУ1.2</text>
<text x="279.8" y="117.3">SLTx</text>
<text x="304.9" y="114.9">1х2x0,5</text>
<text x="331.2" y="115.1">100</text>
<text x="159.5" y="124.5">Уровень 1 этажа, Громкоговорящее переговорное устройств</text>
<text x="272.8" y="124.6">КПСнг(А)-FRL</text>
<text x="28.4" y="126.5">ЛС1.8</text>
<text x="46.5" y="126.2">Уровень 1 этажа, Клеммная коробка, К1</text>
<text x="159.8" y="128.6">ГГУ1.3</text>
<text x="279.8" y="128.8">SLTx</text>
<text x="304.9" y="126.3">1х2x0,5</text>
<text x="332" y="126.5">80</text>
<text x="46.5" y="137.7">Уровень 1 этажа, Клеммная коробка, К1</text>
<text x="159.5" y="137.7">Уровень 2 этажа, Переговорное устройство ПУ2.1</text>
<text x="272.8" y="136.1">КПСнг(А)-FRL</text>
<text x="304.9" y="137.8">1х2x0,5</text>
<text x="331.8" y="138">70</text>
<text x="28.4" y="138">ЛС1.9</text>
<text x="279.8" y="140.2">SLTx</text>
<text x="27.8" y="149.5">ЛС1.10</text>
<text x="46.5" y="149.2">Уровень 1 этажа, Клеммная коробка, К1</text>
<text x="159.5" y="149.2">Уровень 3 этажа, Переговорное устройство ПУ3.1</text>
<text x="272.8" y="147.6">КПСнг(А)-FRL</text>
<text x="304.9" y="149.3">1х2x0,5</text>
<text x="332" y="149.5">80</text>
<text x="279.8" y="151.8">SLTx</text>
<text x="28.4" y="160.8">ЛС2.1</text>
<text x="46.5" y="160.4">Уровень 1 этажа, Клеммная коробка, К2</text>
<text x="159.5" y="158.7">Уровень подвала, Громкоговорящее переговорное устройств</text>
<text x="272.8" y="158.8">КПСнг(А)-FRL</text>
<text x="304.9" y="160.5">1х2x0,5</text>
<text x="332" y="160.8">30</text>
<text x="159.8" y="162.8">ГГУ0.1</text>
<text x="279.8" y="163">SLTx</text>
<text x="28.2" y="171.7">ЛС2.2</text>
<text x="46.5" y="171.3">Уровень 1 этажа, Клеммная коробка, К2</text>
<text x="159.5" y="169.6">Уровень подвала, Громкоговорящее переговорное устройств</text>
<text x="159.8" y="173.8">ГГУ0.2</text>
<text x="272.8" y="169.7">КПСнг(А)-FRL</text>
<text x="279.8" y="173.9">SLTx</text>
<text x="304.9" y="171.4">1х2x0,5</text>
<text x="332" y="171.7">60</text>
<text x="28.2" y="182.6">ЛС2.3</text>
<text x="46.5" y="182.2">Уровень 1 этажа, Клеммная коробка, К2</text>
<text x="159.5" y="182.2">Уровень 1 этажа, Cигнальная лампа СЛ1</text>
<text x="272.8" y="180.6">КПСнг(А)-FRL</text>
<text x="279.8" y="184.8">SLTx</text>
<text x="304.9" y="182.3">1х2x0,5</text>
<text x="332" y="182.6">25</text>
<text x="159.5" y="191.4">Уровень 1 этажа, Громкоговорящее переговорное устройств</text>
<text x="272.8" y="191.5">КПСнг(А)-FRL</text>
<text x="28.2" y="193.5">ЛС2.4</text>
<text x="46.5" y="193.1">Уровень 1 этажа, Клеммная коробка, К2</text>
<text x="159.8" y="195.6">ГГУ1.7</text>
<text x="279.8" y="195.7">SLTx</text>
<text x="304.9" y="193.3">1х2x0,5</text>
<text x="332" y="193.5">20</text>
<text x="3.9" y="200" transform="rotate(-90 3.9 200)">Согласовано</text>
<text x="159.5" y="202.3">Уровень 1 этажа, Громкоговорящее переговорное устройств</text>
<text x="272.8" y="202.5">КПСнг(А)-FRL</text>
<text x="28.2" y="204.4">ЛС2.5</text>
<text x="46.5" y="204.1">Уровень 1 этажа, Клеммная коробка, К2</text>
<text x="159.8" y="206.5">ГГУ1.8</text>
<text x="279.8" y="206.6">SLTx</text>
<text x="304.9" y="204.2">1х2x0,5</text>
<text x="332.1" y="204.4">10</text>
<text x="28.2" y="215.4">ЛС2.6</text>
<text x="46.5" y="215">Уровень 1 этажа, Клеммная коробка, К2</text>
<text x="159.5" y="213.3">Уровень 1 этажа, Громкоговорящее переговорное устройств</text>
<text x="272.8" y="213.4">КПСнг(А)-FRL</text>
<text x="304.9" y="215.1">1х2x0,5</text>
<text x="332" y="215.4">20</text>
<text x="159.8" y="217.4">ГГУ1.9</text>
<text x="279.8" y="217.6">SLTx</text>
<text x="11.9" y="230.6" transform="rotate(-90 11.9 230.6)">Взам. инв. №</text>
<text x="378.1" y="243.2">16-25//Г-Р-СДС</text>
<text x="295.5" y="251.7">Капитальный ремонт общеобразовательного учреждения (ГБОУ &quot;Школа</text>
<text x="295.8" y="256.2">№ 429&quot;). расположеного по адресу: г. Москва, 5-ая ул. Соколиной Горы</text>
<text x="11.9" y="260.6" transform="rotate(-90 11.9 260.6)">Подп. и дата</text>
<text x="231.6" y="260.9">Изм. Кол.уч</text>
<text x="251" y="260.9">Лист</text>
<text x="260.5" y="260.9">№док</text>
<text x="273.3" y="260.9">Подп.</text>
<text x="285.6" y="260.7">Дата</text>
<text x="351" y="260.3">д. 14</text>
<text x="230.8" y="265.5">Разраб.</text>
<text x="250.7" y="265.9">Сошников</text>
<text x="285.9" y="265.9">06.26</text>
<text x="366.5" y="265.9">Стадия</text>
<text x="383.5" y="265.9">Лист</text>
<text x="399.2" y="265.9">Листов</text>
<text x="230.8" y="270.5">Проверил</text>
<text x="250.8" y="270.9">Поляков</text>
<text x="285.9" y="270.9">06.26</text>
<text x="305.3" y="270.5">Система двухсторонней связи</text>
<text x="371.3" y="273.4">Р</text>
<text x="386.8" y="273.4">1</text>
<text x="230.8" y="285.5">Н. контр.</text>
<text x="250.8" y="285.5">Воробьев</text>
<text x="285.9" y="285.9">06.26</text>
<text x="314.7" y="285.5">Кабельный журнал</text>
<text x="11.9" y="290.2" transform="rotate(-90 11.9 290.2)">Инв. № подл.</text>
<text x="230.8" y="290.9">ГИП</text>
<text x="250.8" y="290.5">Маркова</text>
<text x="285.9" y="291">06.26</text>
<text x="300.9" y="295.5">Копировал</text>
<text x="373.9" y="295.5">Формат А3</text>
</g>
</svg>
